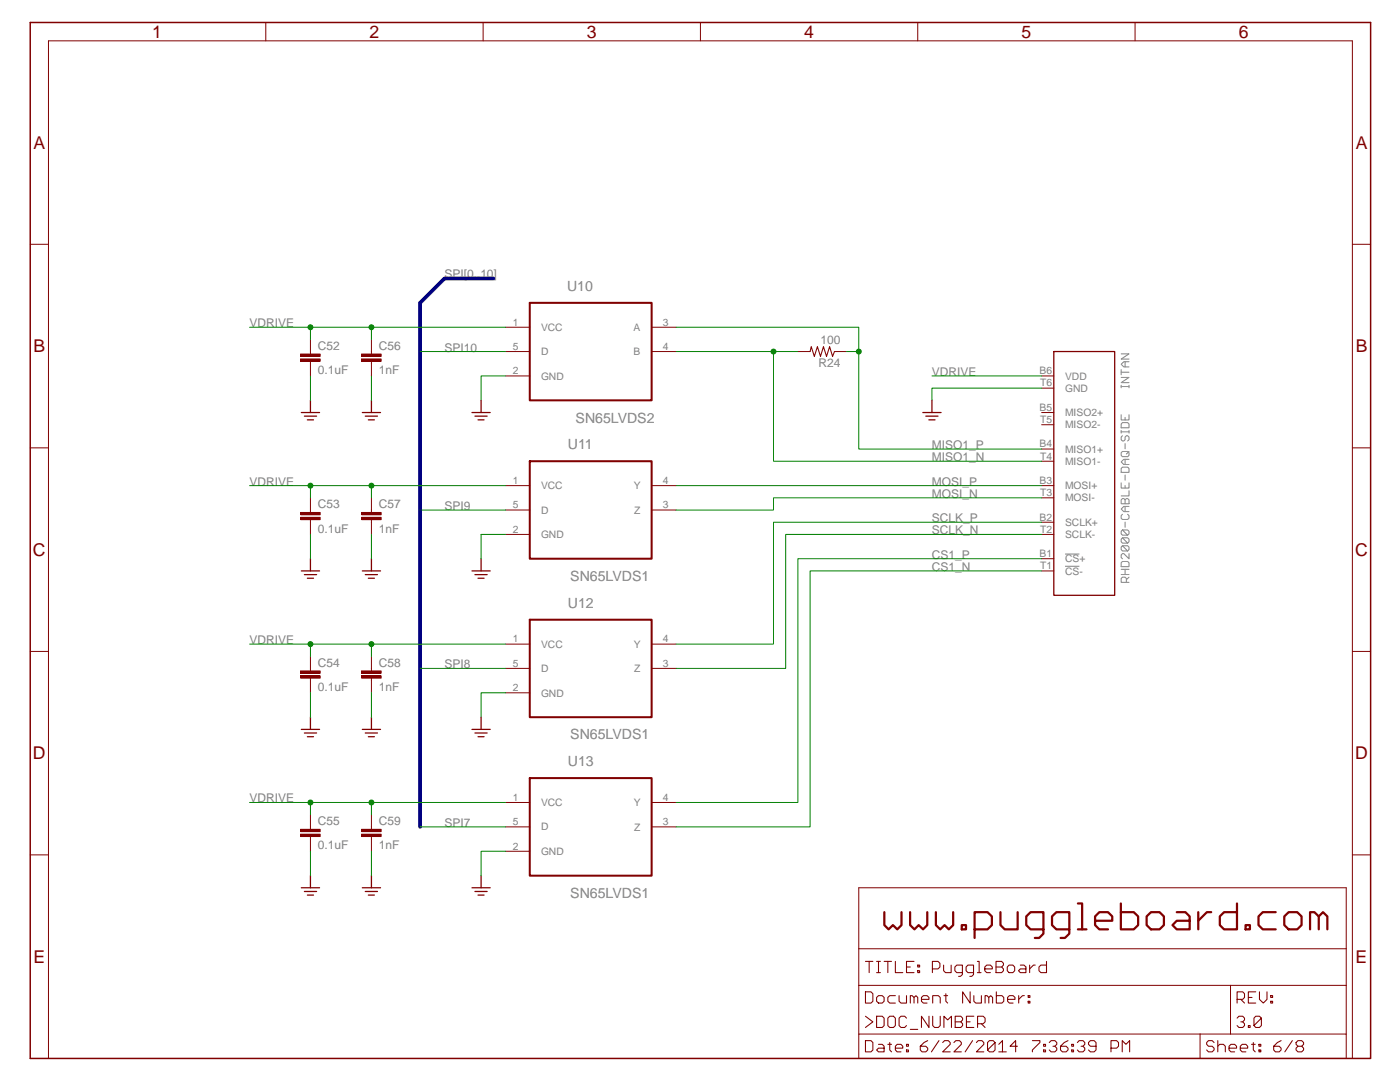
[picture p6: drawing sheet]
<svg xmlns="http://www.w3.org/2000/svg" width="279mm" height="216mm" viewBox="0 0 279 216" stroke-linecap="round" stroke-linejoin="round" font-family="sans-serif">
<g fill="none" stroke="#808080" stroke-width=".2">
<path d="M223.8 73.7v1.1M223.8 76.9v.5M223.8 75.3h1.5l-1.5 1h1.5M223.8 70.6h1.5l-1.5 1h1.5M223.8 77.1h1.5M223.8 74.3h1.5M224.5 72.2v1M225.3 72.2h-1l-.5 .5 .5 .5h1M225.3 76.9v.5M223.8 99.7l.2-.2h.3l.2 .2 .3-.2h.2l.3 .2v.8h-1.5zM223.8 96.4v1h1.5v-1M223.8 93.5l.2-.3h1l.3 .3v.8h-1.5z"/>
<path d="M223.8 90.3l.2-.2h1l.3 .2v.6l-.3 .2h-1l-.2-.2zM223.8 82.8v1h1.5v-1M223.8 85.9v.5M223.8 86.2h1.5M224 84.3h1l.3 .3v.8h-1.5v-.8zM224 87l-.2 .2v.5l.2 .3h.3l.2-.3v-.5l.3-.2h.2l.3 .2v.5l-.3 .3M224.5 94.8v1M224.5 96.9v.5M224.5 99.7v.8M224.5 83.3v.5M224.5 91.7v1M224.5 88.5v1.1"/>
<path d="M225.3 97.9v1.1h-1.5M225.3 91.7h-1l-.5 .5 .5 .5h1M225.3 85.9v.5M225.3 90.1l-.5 .5M212.6 113h2.8M212.6 110.6h2.8M223.8 114.6h1.5M223.8 112.3l.2-.3h1l.3 .3v.8h-1.5zM223.8 113.6h1.5M224 102.6l-.2 .3v.5l.2 .3h1l.3-.3v-.5l-.3-.3M224 108.9l1 1 .3-.2v-.5l-.3-.3h-1l-.2 .3v.5l.2 .2h1M224 107.3l1 1.1 .3-.3v-.5l-.3-.3h-1l-.2 .3v.5l.2 .3h1"/>
<path d="M224 105.7l1 1.1 .3-.3v-.5l-.3-.3h-1l-.2 .3v.5l.2 .3h1M224.5 101v1.1M224.5 104.2v1M224.5 113.6v1M224.8 116.2v-.8l-.3-.2h-.5l-.2 .2v.8h1.5M225.3 101h-1l-.5 .6 .5 .5h1M225.3 115.2l-.5 .5M225.3 110.5v1l-1-1h-.3l-.2 .2v.5l.2 .3"/>
</g>
<path d="M74.1 133.4v.5M74.1 135.3v.5M100.9 128.5h4.8M100.9 133.4h4.8M100.9 138.2h4.8M130 128.5h4.9M130 133.4h4.9" fill="none" stroke="#800000" stroke-width=".2"/>
<path d="M105.7 123.7h24.3v19.4h-24.3z" fill="none" stroke="#800000" stroke-width=".4"/>
<path d="M72.2 133.9h3.9v.4h-3.9z" fill="#800000"/>
<path d="M72.2 133.9h3.9v.4h-3.9zM72.2 133.9h.1" fill="none" stroke="#800000" stroke-width=".2"/>
<path d="M72.2 134.9h3.9v.4h-3.9z" fill="#800000"/>
<path d="M62 133.4v.5M62 135.3v.5M72.2 134.9h3.9v.4h-3.9zM72.2 134.9h.1M74.1 131v2.4M74.1 135.8v2.4" fill="none" stroke="#800000" stroke-width=".2"/>
<path d="M60 133.9h3.9v.4h-3.9z" fill="#800000"/>
<path d="M60 133.9h3.9v.4h-3.9zM60 133.9h.1" fill="none" stroke="#800000" stroke-width=".2"/>
<path d="M60 134.9h3.9v.4h-3.9z" fill="#800000"/>
<path d="M100.9 96.9h4.8M130 96.9h4.9M74.1 101.8v.5M74.1 103.7v.5M100.9 101.8h4.8M100.9 106.6h4.8M130 101.8h4.9M60 134.9h3.9v.4h-3.9zM60 134.9h.1M62 131v2.4M62 135.8v2.4" fill="none" stroke="#800000" stroke-width=".2"/>
<path d="M105.7 92h24.3v19.5h-24.3z" fill="none" stroke="#800000" stroke-width=".4"/>
<path d="M72.2 102.3h3.9v.4h-3.9z" fill="#800000"/>
<path d="M72.2 102.3h3.9v.4h-3.9zM72.2 102.3h.1" fill="none" stroke="#800000" stroke-width=".2"/>
<path d="M72.2 103.2h3.9v.5h-3.9z" fill="#800000"/>
<path d="M74.1 99.3v2.5M62 101.8v.5M62 103.7v.5M72.2 103.2h3.9v.5h-3.9zM72.2 103.2h.1M74.1 104.2v2.4" fill="none" stroke="#800000" stroke-width=".2"/>
<path d="M60 102.3h3.9v.4h-3.9z" fill="#800000"/>
<path d="M60 102.3h3.9v.4h-3.9zM60 102.3h.1" fill="none" stroke="#800000" stroke-width=".2"/>
<path d="M60 103.2h3.9v.5h-3.9z" fill="#800000"/>
<path d="M62 99.3v2.5M60 103.2h3.9v.5h-3.9zM60 103.2h.1M62 104.2v2.4M74.1 165v.5M74.1 166.9v.5M100.9 160.1h4.8M100.9 165h4.8M100.9 169.9h4.8M130 160.1h4.9M130 165h4.9" fill="none" stroke="#800000" stroke-width=".2"/>
<path d="M105.7 155.3h24.3v19.4h-24.3z" fill="none" stroke="#800000" stroke-width=".4"/>
<path d="M72.2 165.5h3.9v.4h-3.9z" fill="#800000"/>
<path d="M72.2 165.5h3.9v.4h-3.9zM72.2 165.5h.1" fill="none" stroke="#800000" stroke-width=".2"/>
<path d="M72.2 166.5h3.9v.4h-3.9z" fill="#800000"/>
<path d="M62 165v.5M62 166.9v.5M72.2 166.5h3.9v.4h-3.9zM72.2 166.5h.1M74.1 162.6v2.4M74.1 167.4v2.5" fill="none" stroke="#800000" stroke-width=".2"/>
<path d="M60 165.5h3.9v.4h-3.9z" fill="#800000"/>
<path d="M60 165.5h3.9v.4h-3.9zM60 165.5h.1" fill="none" stroke="#800000" stroke-width=".2"/>
<path d="M60 166.5h3.9v.4h-3.9z" fill="#800000"/>
<path d="M74.1 70.1v.5M74.1 72.1v.5M100.9 65.3h4.8M100.9 70.1h4.8M100.9 75h4.8M130 65.3h4.9M130 70.1h4.9M60 166.5h3.9v.4h-3.9zM60 166.5h.1M62 162.6v2.4M62 167.4v2.5" fill="none" stroke="#800000" stroke-width=".2"/>
<path d="M105.7 60.4h24.3v19.5h-24.3z" fill="none" stroke="#800000" stroke-width=".4"/>
<path d="M72.2 70.7h3.9v.4h-3.9z" fill="#800000"/>
<path d="M72.2 70.7h3.9v.4h-3.9zM72.2 70.7h.1" fill="none" stroke="#800000" stroke-width=".2"/>
<path d="M72.2 71.6h3.9v.5h-3.9z" fill="#800000"/>
<path d="M62 70.1v.5M62 72.1v.5M72.2 71.6h3.9v.5h-3.9zM72.2 71.6h.1M74.1 67.7v2.4M74.1 72.6v2.4" fill="none" stroke="#800000" stroke-width=".2"/>
<path d="M60 70.7h3.9v.4h-3.9z" fill="#800000"/>
<path d="M60 70.7h3.9v.4h-3.9zM60 70.7h.1" fill="none" stroke="#800000" stroke-width=".2"/>
<path d="M60 71.6h3.9v.5h-3.9z" fill="#800000"/>
<g fill="none" stroke="#800000" stroke-width=".2">
<path d="M53 4.5v3.6M96.4 4.5v3.6M139.8 4.5v3.6M183.2 4.5v3.6M226.5 4.5v3.6M6 48.7h3.7M269.9 48.7h3.6M60 71.6h3.9v.5h-3.9zM60 71.6h.1M62 67.7v2.4M62 72.6v2.4M159.2 70.1h2.5"/>
<path d="M166.5 70.1h2.5M207.9 75h2.4M207.9 77.4h2.4M6 89.4h3.7M207.9 84.8h2.4M207.9 89.6h2.4M207.9 82.3h2.4M207.9 99.3h2.4M207.9 92h2.4M207.9 96.9h2.4M269.9 89.4h3.6M207.9 104.2h2.4"/>
<path d="M207.9 113.9h2.4M207.9 111.5h2.4M207.9 106.6h2.4M6 130h3.7M269.9 130h3.6M6 170.6h3.7M269.9 170.6h3.6M171.4 196.6h97.3M171.4 189.3h97.3M245.6 196.6v9.7M171.4 206.3v-29.2h97.3v29.2M239.5 206.3v4.9"/>
<path d="M239.5 206.3h6.1M245.6 206.3h23.1v4.9h-97.3v-4.9h68.1M269.9 211.2v-203.1h-260.2v203.1"/>
</g>
<g fill="none" stroke="#800000" stroke-width=".21">
<path d="M161.7 70.1l.2-.9 .6 1.9 .6-1.9 .6 1.9 .6-1.9 .7 1.9 .6-1.9 .6 1.9 .3-1M172.7 197.9h1.1l.4 .4v1.5l-.4 .4h-1.1zM172.7 191.8h1.5M173.5 191.8v2.3M174.9 199l.4-.3h.8l.3 .3v.8l-.3 .4h-.8l-.4-.4zM174.9 191.8h.8M174.9 194.1h.8M175.3 191.8v2.3M176.4 191.8h1.5M177.2 191.8v2.3M178.7 191.8v2.3h1.5M178.7 198.7h-1.1l-.4 .3v.8l.4 .4h1.1"/>
<path d="M179.4 198.7v1.1l.4 .4h1.1v-1.5M180.9 193h.8M182.4 191.8h-1.5v2.3h1.5M182.4 199l.4-.3 .4 .3v1.2M183.2 192.6h.3v.4h-.3zM183.2 193.7h.3v.4h-.3zM183.9 199.4h1.5v-.4l-.4-.3h-.7l-.4 .3v.8l.4 .4h.7M186.1 193.3h1.1l.4-.3v-.8l-.4-.4h-1.1v2.3M188.3 192.6v1.1l.4 .4h1.1v-1.5M188.4 198.7h.7M188.8 198.3v1.5l.3 .4M192.1 194.1h-1.2l-.3-.4v-.7l.3-.4h1.2v1.9l-.4 .3h-.4"/>
<path d="M193.6 197.9v2.3l-1.5-2.3v2.3M194.3 194.1h-1.1l-.4-.4v-.7l.4-.4h1.1v1.9l-.4 .3h-.4M194.4 198.7v1.1l.3 .4h1.2v-1.5M195.1 191.8h.3v2.3M195.1 194.1h.7M196.5 193.3h1.5v-.3l-.3-.4h-.8l-.4 .4v.7l.4 .4h.8M197.3 199l.4-.3 .4 .3v1.2M198.8 191.8h1.1l.4 .4v.4l-.4 .4 .4 .3v.4l-.4 .4h-1.1zM198.8 193h1.1M198.8 197.9v2.3h1.2l.3-.4v-.8l-.3-.3h-1.2M201.1 199.4h1.5v-.4l-.4-.3h-.8l-.3 .3v.8l.3 .4h.8M201.4 192.6h.7l.4 .4v.7l-.4 .4h-.7l-.4-.4v-.7z"/>
<path d="M203.3 198.7v1.5M203.6 192.6h.8l.3 .4v1.1h-1.1l-.3-.4 .3-.4h1.1M204.4 198.7h-.3l-.8 .7M205.2 198.7h.3v.3h-.3zM205.2 199.8h.3v.4h-.3zM205.5 192.6v1.5M206.6 192.6h-.4l-.7 .7M208.9 191.8v2.3h-1.2l-.4-.4v-.7l.4-.4h1.2M246.9 199.4h1.1l.4-.4v-.7l-.4-.4h-1.1v2.3M247.6 199.4l.8 .8M249.1 199h.8M250.6 197.9h-1.5v2.3h1.5"/>
<path d="M251.4 197.9v1.5l.7 .8 .8-.8v-1.5M253.6 198.7h.4v.3h-.4zM253.6 199.8h.4v.4h-.4zM172.7 202.8l1.5 1.1-1.5 1.1M172.7 207.6h1.1l.4 .4v1.5l-.4 .4h-1.1zM174.9 202.8h1.2l.3 .4v1.4l-.3 .4h-1.2zM175.3 208.4h.8l.3 .4v1.1h-1.1l-.4-.4 .4-.4h1.1M177.2 203.2l.4-.4h.7l.4 .4v1.4l-.4 .4h-.7l-.4-.4zM177.2 208.4h.7M177.6 208v1.5l.3 .4M178.7 209.1h1.5v-.3l-.4-.4h-.8l-.3 .4v.7l.3 .4h.8M180.9 203.2l-.3-.4h-.8l-.4 .4v1.4l.4 .4h.8l.3-.4"/>
<path d="M180.9 208.4h.4v.4h-.4zM180.9 209.5h.4v.4h-.4zM181.7 205.4h1.5M181.7 200.2v-1.5h.3l.4 .3v1.2M185.1 207.6l-.7 .4-.7 .8v.7l.3 .4h.8l.3-.4v-.4l-.3-.3h-1.1M185.4 202.8v2.2l-1.5-2.2v2.2M186.1 202.8v1.8l.4 .4h.8l.3-.4v-1.8M186.1 200.2v-1.5h1.2l.3 .3v1.2M187.4 207.6l-1.5 2.3M188.1 208l.4-.4h.8l.3 .4v.4l-1.5 1.5h1.5M188.4 205v-2.2l.7 .7 .8-.7v2.2M190.4 208l.4-.4h.7l.4 .4v.4l-1.5 1.5h1.5"/>
<path d="M190.6 202.8h1.1l.4 .4v.3l-.4 .4 .4 .4v.3l-.4 .4h-1.1zM190.6 203.9h1.1M192.9 203.9h.7M194.1 207.6l-1.5 2.3M194.4 202.8h-1.5v2.2h1.5M194.9 208l.3-.4h.8l.3 .4v.4l-1.4 1.5h1.4M195.1 204.3h1.1l.4-.4v-.7l-.4-.4h-1.1v2.2M195.9 204.3l.7 .7M196.6 200.2v-1.5h.4l.3 .3v1.2M198.6 208l-1.5 1.5 .4 .4h.7l.4-.4v-1.5l-.4-.4h-.7l-.4 .4v1.5M199.3 208.4l.8-.8v2.3M199.3 209.9h1.5"/>
<path d="M203.1 208.8h-1.5l1.1-1.2v2.3M206 207.6h1.5v.4l-1.5 1.5v.4M208.3 208.4h.4v.4h-.4zM208.3 209.5h.4v.4h-.4zM209.4 208l.4-.4h.7l.4 .4v.4l-.4 .4h-.4M210.5 208.8l.4 .3v.4l-.4 .4h-.7l-.4-.4M213.1 207.6l-.7 .4-.8 .8v.7l.4 .4h.8l.3-.4v-.4l-.3-.3h-1.2M213.9 208.4h.3v.4h-.3zM213.9 209.5h.3v.4h-.3zM215 208l.4-.4h.7l.4 .4v.4l-.4 .4h-.3M216.1 208.8l.4 .3v.4l-.4 .4h-.7l-.4-.4M218.7 208.8h-1.1l-.4-.4v-.4l.4-.4h.8l.3 .4v1.5l-.3 .4h-.8l-.4-.4"/>
<path d="M221.7 209.1h1.1l.4-.3v-.8l-.4-.4h-1.1v2.3M224 209.9v-2.3l.7 .8 .7-.8v2.3M242.3 208l-.4-.4h-.7l-.4 .4v.4l.4 .4h.7l.4 .3v.4l-.4 .4h-.7l-.4-.4M243 208.8l.4-.4h.8l.3 .4v1.1M243 207.6v2.3M245.3 209.1h1.5v-.3l-.4-.4h-.7l-.4 .4v.7l.4 .4h.7M246.9 203.2l.3-.4h.8l.4 .4v.3l-.4 .4h-.4M247.5 209.1h1.5v-.3l-.4-.4h-.7l-.4 .4v.7l.4 .4h.7M248 203.9l.4 .4v.3l-.4 .4h-.8l-.3-.4M249.1 204.6h.4v.4h-.4zM249.8 208.4h.7M250.1 208v1.5l.4 .4"/>
<path d="M251.2 208.4h.4v.4h-.4zM251.2 209.5h.4v.4h-.4zM251.7 203.2l-1.4 1.4 .3 .4h.8l.3-.4v-1.4l-.3-.4h-.8l-.3 .4v1.4M255.7 207.6l-.8 .4-.7 .8v.7l.4 .4h.7l.4-.4v-.4l-.4-.3h-1.1M257.9 207.6l-1.5 2.3M258.7 208l.3-.4h.8l.4 .4v.4l-.4 .4 .4 .3v.4l-.4 .4h-.8l-.3-.4v-.4l.3-.3-.3-.4zM259 208.8h.8"/>
</g>
<path d="M6 4.5h267.5v206.7h-267.5z" fill="none" stroke="#800000" stroke-width=".3"/>
<g fill="none" stroke="#800000" stroke-width=".44">
<path d="M176.5 182v2.6l.8 .8 .9-.8 .9 .8 .8-.8v-2.6M181.6 182v2.6l.9 .8 .8-.8 .9 .8 .9-.8v-2.6M186.8 182v2.6l.8 .8 .9-.8 .9 .8 .8-.8v-2.6M191.9 184.6h.9v.8h-.9zM194.5 185.4h2.6l.9-.8v-1.7l-.9-.9h-2.6v5.2M199.7 182v2.6l.8 .8h2.6v-3.4M208.2 185.4h-2.5l-.9-.8v-1.7l.9-.9h2.5v4.3l-.8 .9h-.9M213.4 185.4h-2.6l-.8-.8v-1.7l.8-.9h2.6v4.3l-.9 .9h-.8M215.1 180.3h.9v5.1M215.1 185.4h1.7M218.5 183.7h3.5v-.8l-.9-.9h-1.7l-.9 .9v1.7l.9 .8h1.7M223.7 180.3v5.1h2.6l.8-.8v-1.7l-.8-.9h-2.6"/>
<path d="M228.8 182.9l.9-.9h1.7l.9 .9v1.7l-.9 .8h-1.7l-.9-.8zM234.8 182h1.8l.8 .9v2.5h-2.6l-.8-.8 .8-.9h2.6M239.1 182v3.4M241.7 182h-.8l-1.8 1.7M246.9 180.3v5.1h-2.6l-.9-.8v-1.7l.9-.9h2.6M248.6 184.6h.8v.8h-.8zM254.6 182h-2.6l-.8 .9v1.7l.8 .8h2.6M256.3 182.9l.9-.9h1.7l.9 .9v1.7l-.9 .8h-1.7l-.9-.8zM261.5 185.4v-3.4h.8l.9 .9v2.5M263.2 182.9l.8-.9 .9 .9v2.5"/>
</g>
<g fill="none" stroke="#800000" stroke-width=".25">
<path d="M62 79.9v2.4M74.1 79.9v2.4M96 79.9v2.4M186 79.9v2.4M210.3 70.1h12.2v48.7h-12.2zM60.1 82.3h3.7M60.7 83h2.5M61.3 83.8h1.3M72.3 82.3h3.6M72.9 83h2.4M73.5 83.8h1.2M94.2 82.3h3.6"/>
<path d="M94.8 83h2.4M95.4 83.8h1.2M184.2 82.3h3.6M184.8 83h2.4M185.4 83.8h1.2M60.1 113.9h3.7M60.7 114.7h2.5M61.3 115.4h1.3M62 111.5v2.4M72.3 113.9h3.6M72.9 114.7h2.4M73.5 115.4h1.2"/>
<path d="M74.1 111.5v2.4M94.2 113.9h3.6M94.8 114.7h2.4M95.4 115.4h1.2M96 111.5v2.4M60.1 145.5h3.7M60.7 146.3h2.5M61.3 147h1.3M62 143.1v2.4M72.3 145.5h3.6M72.9 146.3h2.4M73.5 147h1.2"/>
<path d="M74.1 143.1v2.4M94.2 145.5h3.6M94.8 146.3h2.4M95.4 147h1.2M96 143.1v2.4M60.1 177.1h3.7M60.7 177.9h2.5M61.3 178.6h1.3M62 174.7v2.4M72.3 177.1h3.6M72.9 177.9h2.4M73.5 178.6h1.2"/>
<path d="M74.1 174.7v2.4M94.2 177.1h3.6M94.8 177.9h2.4M95.4 178.6h1.2M96 174.7v2.4"/>
</g>
<path d="M98.4 55.6h-9.7l-4.9 4.8v104.6" fill="none" stroke="#000080" stroke-width=".74"/>
<path d="M207.9 111.5h-48.7v48.6h-24.3M49.8 128.5h51.1M62 128.5v2.5" fill="none" stroke="#008000" stroke-width=".2"/>
<circle cx="62" cy="128.5" r=".49" fill="#008000"/>
<g fill="none" stroke="#008000" stroke-width=".2">
<path d="M74.1 128.5v2.5"/>
<circle cx="62" cy="128.5" r=".49"/>
</g>
<circle cx="74.1" cy="128.5" r=".49" fill="#008000"/>
<g fill="none" stroke="#008000" stroke-width=".2">
<path d="M49.8 160.1h51.1M62 160.1v2.5"/>
<circle cx="74.1" cy="128.5" r=".49"/>
</g>
<circle cx="62" cy="160.1" r=".49" fill="#008000"/>
<g fill="none" stroke="#008000" stroke-width=".2">
<path d="M74.1 160.1v2.5"/>
<circle cx="62" cy="160.1" r=".49"/>
</g>
<circle cx="74.1" cy="160.1" r=".49" fill="#008000"/>
<g fill="none" stroke="#008000" stroke-width=".2">
<path d="M186 75h21.9M49.8 96.9h51.1M62 96.9v2.4"/>
<circle cx="74.1" cy="160.1" r=".49"/>
</g>
<circle cx="62" cy="96.9" r=".49" fill="#008000"/>
<g fill="none" stroke="#008000" stroke-width=".2">
<path d="M74.1 96.9v2.4"/>
<circle cx="62" cy="96.9" r=".49"/>
</g>
<circle cx="74.1" cy="96.9" r=".49" fill="#008000"/>
<g fill="none" stroke="#008000" stroke-width=".2">
<path d="M49.8 65.3h51.1M62 65.3v2.4"/>
<circle cx="74.1" cy="96.9" r=".49"/>
</g>
<circle cx="62" cy="65.3" r=".49" fill="#008000"/>
<g fill="none" stroke="#008000" stroke-width=".2">
<path d="M74.1 65.3v2.4"/>
<circle cx="62" cy="65.3" r=".49"/>
</g>
<circle cx="74.1" cy="65.3" r=".49" fill="#008000"/>
<g fill="none" stroke="#008000" stroke-width=".2">
<path d="M62 75v4.9M74.1 75v4.9M83.8 70.1h17.1M100.9 75h-4.9v4.9M134.9 65.3h36.5v24.3h36.5M169 70.1h2.4M207.9 77.4h-21.9v2.5M134.9 96.9h73M207.9 99.3h-53.5v2.5h-19.5M62 106.6v4.9M74.1 106.6v4.9M83.8 101.8h17.1"/>
<path d="M100.9 106.6h-4.9v4.9M207.9 106.6h-51.1v26.8h-21.9M207.9 104.2h-53.5v24.3h-19.5M207.9 113.9h-46.2v51.1h-26.8M62 138.2v4.9M74.1 138.2v4.9M83.8 133.4h17.1M100.9 138.2h-4.9v4.9M62 169.9v4.8M74.1 169.9v4.8M83.8 165h17.1M100.9 169.9h-4.9v4.8"/>
<circle cx="74.1" cy="65.3" r=".49"/>
</g>
<circle cx="171.4" cy="70.1" r=".49" fill="#008000"/>
<g fill="none" stroke="#008000" stroke-width=".2">
<path d="M134.9 70.1h19.5M159.2 70.1h-4.8v21.9h53.5"/>
<circle cx="171.4" cy="70.1" r=".49"/>
</g>
<circle cx="154.4" cy="70.1" r=".49" fill="#008000"/>
<circle cx="154.4" cy="70.1" r=".49" fill="none" stroke="#008000" stroke-width=".2"/>
<g font-size="3.5" fill="#800000">
<text x="30.4" y="7.6">1</text>
<text x="73.7" y="7.6">2</text>
<text x="117.1" y="7.6">3</text>
<text x="160.5" y="7.6">4</text>
<text x="203.9" y="7.6">5</text>
<text x="247.2" y="7.6">6</text>
<text x="6.7" y="29.7">A</text>
<text x="270.6" y="29.7">A</text>
<text x="6.7" y="70.3">B</text>
<text x="270.6" y="70.3">B</text>
<text x="6.6" y="110.9">C</text>
<text x="270.4" y="110.9">C</text>
<text x="6.6" y="151.5">D</text>
<text x="270.4" y="151.5">D</text>
<text x="6.7" y="192.2">E</text>
<text x="270.6" y="192.2">E</text>
</g>
<g font-size="2.8" fill="#808080">
<text x="113.2" y="58.1">U10</text>
<text x="113.3" y="89.6">U11</text>
<text x="114.9" y="84.3">SN65LVDS2</text>
<text x="113.8" y="115.9">SN65LVDS1</text>
<text x="113.3" y="121.2">U12</text>
<text x="113.8" y="147.5">SN65LVDS1</text>
<text x="113.3" y="152.8">U13</text>
<text x="113.8" y="179.2">SN65LVDS1</text>
</g>
<g font-size="2.4" fill="#808080">
<text x="88.7" y="55.6">SPI[0..10]</text>
<text x="49.8" y="65.3">VDRIVE</text>
<text x="63.4" y="69.8">C52</text>
<text x="75.6" y="69.8">C56</text>
<text x="88.7" y="70.1">SPI10</text>
<text x="163.7" y="68.7">100</text>
<text x="63.4" y="74.7">0.1uF</text>
<text x="75.6" y="74.7">1nF</text>
<text x="163.3" y="73.3">R24</text>
<text x="186" y="75">VDRIVE</text>
<text x="186" y="89.6">MISO1_P</text>
<text x="186" y="92">MISO1_N</text>
<text x="49.8" y="96.9">VDRIVE</text>
<text x="63.4" y="101.4">C53</text>
<text x="75.6" y="101.4">C57</text>
<text x="88.7" y="101.8">SPI9</text>
<text x="186" y="96.9">MOSI_P</text>
<text x="186" y="99.3">MOSI_N</text>
<text x="63.4" y="106.3">0.1uF</text>
<text x="75.6" y="106.3">1nF</text>
<text x="186" y="106.6">SCLK_N</text>
<text x="186" y="104.2">SCLK_P</text>
<text x="186" y="111.5">CS1_P</text>
<text x="186" y="113.9">CS1_N</text>
<text x="49.8" y="128.5">VDRIVE</text>
<text x="63.4" y="137.9">0.1uF</text>
<text x="63.4" y="133">C54</text>
<text x="75.6" y="137.9">1nF</text>
<text x="75.6" y="133">C58</text>
<text x="88.7" y="133.4">SPI8</text>
<text x="49.8" y="160.1">VDRIVE</text>
<text x="63.4" y="164.6">C55</text>
<text x="75.6" y="164.6">C59</text>
<text x="88.7" y="165">SPI7</text>
<text x="63.4" y="169.5">0.1uF</text>
<text x="75.6" y="169.5">1nF</text>
</g>
<g font-size="2.1" fill="#808080">
<text x="102.4" y="65">1</text>
<text x="132.3" y="65">3</text>
<text x="102.4" y="69.8">5</text>
<text x="108" y="66">VCC</text>
<text x="108" y="70.9">D</text>
<text x="126.4" y="70.9">B</text>
<text x="126.4" y="66">A</text>
<text x="132.3" y="69.8">4</text>
<text x="102.4" y="74.7">2</text>
<text x="108" y="75.8">GND</text>
<text x="207.5" y="74.7">B6</text>
<text x="207.6" y="77.1">T6</text>
<text x="212.6" y="75.8">VDD</text>
<text x="207.5" y="82">B5</text>
<text x="212.6" y="83">MISO2+</text>
<text x="212.6" y="78.2">GND</text>
<text x="207.5" y="89.3">B4</text>
<text x="207.6" y="84.4">T5</text>
<text x="212.6" y="85.5">MISO2-</text>
<text x="207.6" y="91.7">T4</text>
<text x="212.6" y="90.3">MISO1+</text>
<text x="212.6" y="92.8">MISO1-</text>
<text x="102.4" y="96.6">1</text>
<text x="102.4" y="101.4">5</text>
<text x="108" y="97.6">VCC</text>
<text x="126.5" y="97.6">Y</text>
<text x="132.3" y="101.4">3</text>
<text x="132.3" y="96.6">4</text>
<text x="207.5" y="96.6">B3</text>
<text x="207.6" y="99">T3</text>
<text x="212.6" y="100.1">MOSI-</text>
<text x="212.6" y="97.6">MOSI+</text>
<text x="102.4" y="106.3">2</text>
<text x="108" y="102.5">D</text>
<text x="108" y="107.4">GND</text>
<text x="126.6" y="102.5">Z</text>
<text x="207.5" y="103.9">B2</text>
<text x="207.6" y="106.3">T2</text>
<text x="212.6" y="107.4">SCLK-</text>
<text x="212.6" y="104.9">SCLK+</text>
<text x="207.5" y="111.1">B1</text>
<text x="207.6" y="113.6">T1</text>
<text x="212.6" y="112.2">CS+</text>
<text x="212.6" y="114.7">CS-</text>
<text x="102.4" y="128.2">1</text>
<text x="108" y="129.2">VCC</text>
<text x="126.5" y="129.2">Y</text>
<text x="132.3" y="128.2">4</text>
<text x="102.4" y="133">5</text>
<text x="102.4" y="137.9">2</text>
<text x="108" y="134.1">D</text>
<text x="126.6" y="134.1">Z</text>
<text x="132.3" y="133">3</text>
<text x="108" y="139">GND</text>
<text x="102.4" y="159.8">1</text>
<text x="108" y="160.9">VCC</text>
<text x="126.5" y="160.9">Y</text>
<text x="132.3" y="159.8">4</text>
<text x="102.4" y="164.7">5</text>
<text x="108" y="165.7">D</text>
<text x="126.6" y="165.7">Z</text>
<text x="132.3" y="164.7">3</text>
<text x="102.4" y="169.5">2</text>
<text x="108" y="170.6">GND</text>
</g>
</svg>
